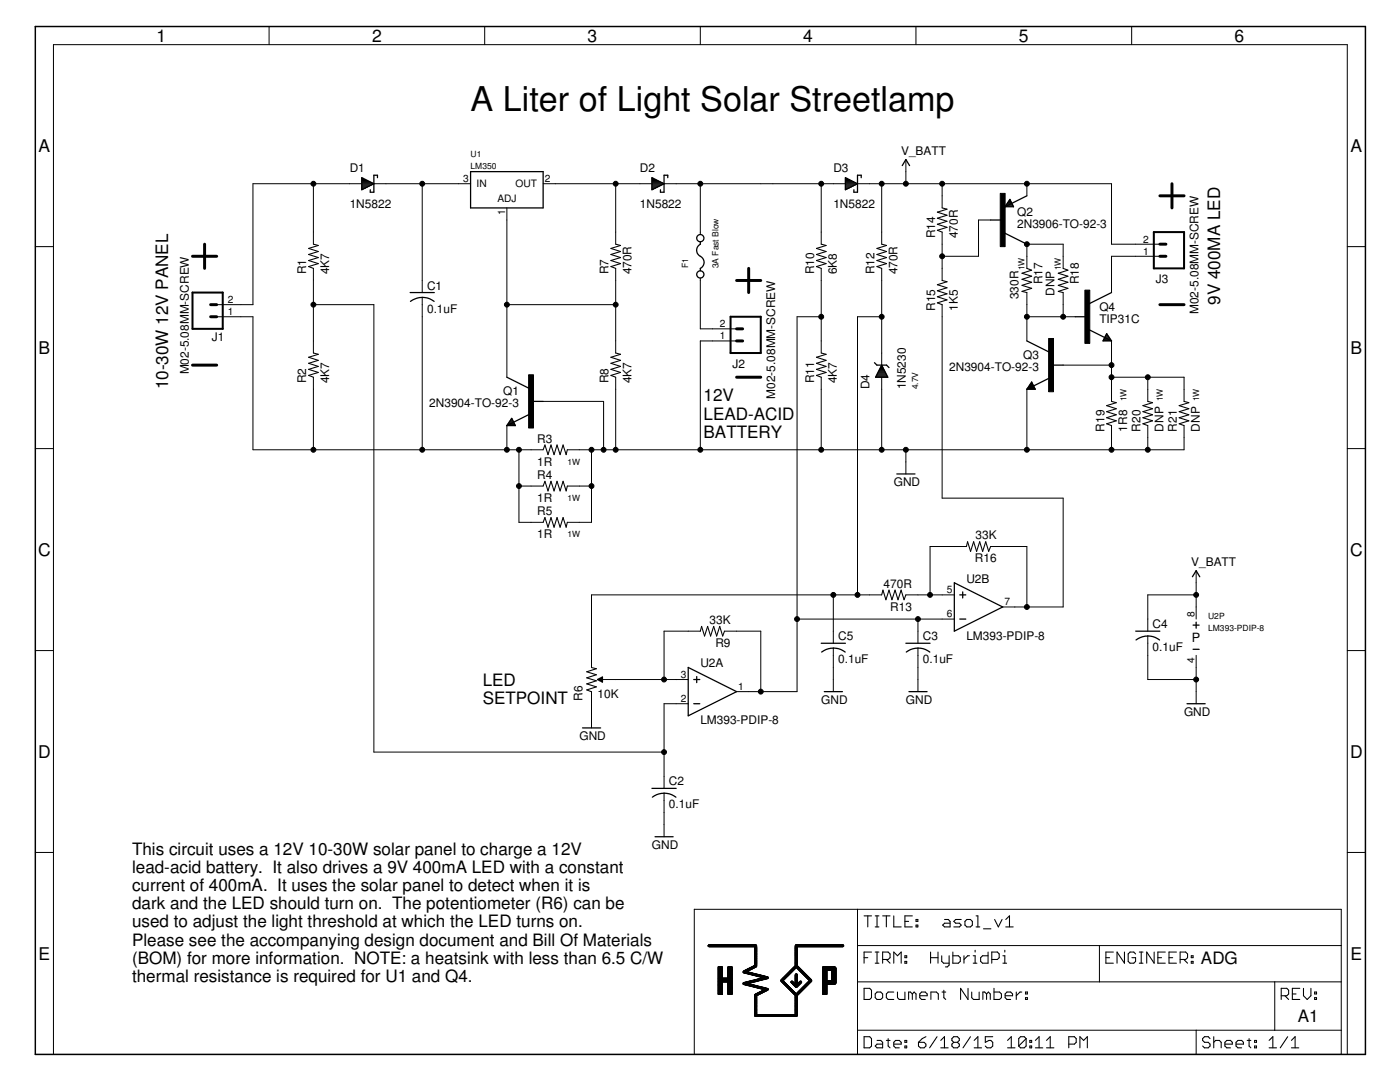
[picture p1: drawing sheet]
<svg xmlns="http://www.w3.org/2000/svg" width="279mm" height="216mm" viewBox="0 0 279 216" stroke-linecap="round" stroke-linejoin="round" font-family="sans-serif">
<g fill="none" stroke="#000" stroke-width=".59">
<path d="M231.5 39.1h4.8M233.9 36.7v4.8M38.4 51.1h4.8M40.8 48.7v4.9M147 56h4.8M149.4 53.6v4.8M231.5 51.1h1.2M231.5 48.7h1.2M38.4 72.9h4.8M42 60.8h1.2M42 63.2h1.2M147 75.3h4.8"/>
<path d="M147 65.6h1.2M147 68h1.2M231.5 60.8h4.8"/>
</g>
<path d="M7 5.3h265.5v205.1h-265.5z" fill="none" stroke="#000" stroke-width=".3"/>
<g fill="none" stroke="#000" stroke-width=".2">
<path d="M53.7 5.3v3.6M96.7 5.3v3.6M139.8 5.3v3.6M182.8 5.3v3.6M225.8 5.3v3.6M62.5 36.7v12M72.2 36.7h-21.7v24.1h-7.3M74.6 36.7h19.3M84.3 36.7v21.7M108.4 36.7h21.7M122.9 36.7v12M132.5 36.7h36.2"/>
<path d="M139.8 36.7v10.1M163.9 36.7v12M171.1 36.7h50.7v12h9.7M176 36.7v12M180.8 31.8v4.9M188 36.7v4.8M204.9 36.7v2.4M7 49.2h3.7M62.5 53.6v16.8M84.3 59.4v30.3M101.2 41.5v33.8M122.9 53.6v16.8"/>
<path d="M139.8 55.5v10.1h7.2M163.9 53.6v16.8M176 53.6v19.3M188 46.3v9.7M197.7 43.9h-2.4v7.2h-7.3M204.9 53.6v-4.9h7.3v4.9M204.9 58.4v9.6M212.2 58.4v4.8M231.5 51.1h-9.7v7.3M268.9 49.2h3.6M43.2 63.2h7.3v26.5h57.9M62.5 60.8h12.1v89.3h57.9"/>
<path d="M62.5 75.3v14.4M101.2 60.8h21.7M122.9 75.3v14.4M147 68h-7.2v21.7M163.9 75.3v14.4M163.9 63.2h-4.8v74.8h-12.1M176 63.2h-4.9v55.5M176 75.3v14.4M188 60.8v38.6h24.2v21.7h-12.1M204.9 77.7v12M204.9 63.2h9.7M212.2 72.9h9.6"/>
<path d="M221.8 68v12.1M221.8 75.3h14.5v4.8M229.1 75.3v4.8M7 89.5h3.7M101.2 84.9v4.8M103.6 97h4.8M103.6 89.7v14.5h4.8M108.4 80.1h12.1v9.6M113.2 97h4.8M118 89.7v14.5h-4.8M180.8 89.7v4.9M221.8 84.9v4.8"/>
<path d="M229.1 84.9v4.8M236.3 84.9v4.8h-123.1M268.9 89.5h3.6M166.3 118.7v9.7M176 118.7h-58v14.5M180.8 118.7h9.7M192.9 109.1h-7.3v9.6M197.7 109.1h7.2v12M238.7 113.9v9.6M238.7 118.7h-9.6v7.2M7 129.8h3.7M118 138v7.2"/>
<path d="M119.3 135.6h18.1M139.8 125.9h-7.3v9.7M144.6 125.9h7.2v12.1M159.1 123.5h31.4M166.3 129.3v8.7M183.2 123.5v4.9M183.2 129.3v8.7M229.1 126.9v8.7h9.6M238.7 130.8v9.6M268.9 129.8h3.6M132.5 158.3v8.7M137.4 140.4h-4.9v16.9"/>
<path d="M7 170.1h3.7M268.9 170.1h3.6M138.6 181.4h129.1v29h-129.1zM171.1 195.9h96.6M171.1 181.4v29M171.1 188.7h96.6M219.4 188.7v7.2M254.4 195.9v9.7M10.7 210.4v-201.5h258.2v201.5M171.1 205.6h96.6M238.7 205.6v4.8"/>
</g>
<g fill="none" stroke="#000" stroke-width=".21">
<path d="M62.5 48.7l1 .3-1.9 .6 1.9 .6-1.9 .6 1.9 .6-1.9 .6 1.9 .6-1.9 .6 .9 .4M122.9 48.7l.9 .3-1.9 .6 1.9 .6-1.9 .6 1.9 .6-1.9 .6 1.9 .6-1.9 .6 1 .4M163.9 48.7l1 .3-2 .6 2 .6-2 .6 2 .6-2 .6 2 .6-2 .6 1 .4M176 48.7l.9 .3-1.9 .6 1.9 .6-1.9 .6 1.9 .6-1.9 .6 1.9 .6-1.9 .6 1 .4M188 41.5l1 .2-1.9 .6 1.9 .6-1.9 .6 1.9 .7-1.9 .5 1.9 .7-1.9 .6 .9 .3M188 56l1 .2-1.9 .6 1.9 .6-1.9 .6 1.9 .6-1.9 .6 1.9 .6-1.9 .6 .9 .4M204.9 53.6l1 .3-1.9 .6 1.9 .6-1.9 .6 1.9 .6-1.9 .6 1.9 .6-1.9 .6 .9 .3M212.2 53.6l.9 .3-1.9 .6 1.9 .6-1.9 .6 1.9 .6-1.9 .6 1.9 .6-1.9 .6 1 .3M62.5 70.4l1 .3-1.9 .6 1.9 .6-1.9 .6 1.9 .6-1.9 .6 1.9 .6-1.9 .6 .9 .4M122.9 70.4l.9 .3-1.9 .6 1.9 .6-1.9 .6 1.9 .6-1.9 .6 1.9 .6-1.9 .6 1 .4M163.9 70.4l1 .3-2 .6 2 .6-2 .6 2 .6-2 .6 2 .6-2 .6 1 .4M108.4 89.7l.4-.9 .6 1.9 .6-1.9 .6 1.9 .6-1.9 .6 1.9 .6-1.9 .6 1.9 .2-1"/>
<path d="M108.4 97l.4-1 .6 2 .6-2 .6 2 .6-2 .6 2 .6-2 .6 2 .2-1M221.8 80.1l1 .2-1.9 .6 1.9 .7-1.9 .5 1.9 .7-1.9 .6 1.9 .6-1.9 .6 .9 .3M229.1 80.1l.9 .2-1.9 .6 1.9 .7-1.9 .5 1.9 .7-1.9 .6 1.9 .6-1.9 .6 1 .3M236.3 80.1l1 .2-2 .6 2 .7-2 .5 2 .7-2 .6 2 .6-2 .6 1 .3M108.4 104.2l.4-.9 .6 1.9 .6-1.9 .6 1.9 .6-1.9 .6 1.9 .6-1.9 .6 1.9 .2-1M176 118.7l.2-.9 .6 1.9 .6-1.9 .6 1.9 .6-1.9 .6 1.9 .6-1.9 .6 1.9 .4-1M192.9 109.1l.2-1 .6 1.9 .6-1.9 .6 1.9 .6-1.9 .6 1.9 .6-1.9 .6 1.9 .4-.9M118 133.2l1 .2-1.9 .6 1.9 .6-1.9 .7 1.9 .5-1.9 .7 1.9 .6-1.9 .6 .9 .3M139.8 125.9l.2-.9 .6 1.9 .6-1.9 .6 1.9 .6-1.9 .6 1.9 .6-1.9 .6 1.9 .4-1M172.4 197.2h1.2l.3 .4v1.5l-.3 .3h-1.2zM172.4 182.8h1.5M172.4 191.1h.8"/>
<path d="M173.2 182.8v2.2M173.9 190h-1.5v2.2M174.7 182.8h.7M174.7 185h.7M174.7 190h.7M174.7 192.2h.7M175 198h.8l.3 .3v.8l-.3 .3h-.8l-.3-.3v-.8zM175 182.8v2.2M175 190v2.2M176.1 191.5h1.1l.4-.4v-.7l-.4-.4h-1.1v2.2M176.1 182.8h1.5M176.9 182.8v2.2"/>
<path d="M176.9 191.5l.7 .7M178.4 182.8v2.2h1.5M178.4 192.2v-2.2l.7 .7 .8-.7v2.2M178.4 198h-1.2l-.3 .3v.8l.3 .3h1.2M179.1 198v1.1l.4 .3h1.1v-1.4M180.6 190.7h.4v.4h-.4zM180.6 191.8h.4v.4h-.4zM180.6 183.9h.7M182.1 182.8h-1.5v2.2h1.5M182.1 198.3l-.4-.3h-.4v1.4M182.1 198.3l.3-.3 .4 .3v1.1M182.1 198.3v1.1"/>
<path d="M182.8 184.6h.4v.4h-.4zM182.8 183.5h.4v.4h-.4zM183.6 198.7h1.4v-.4l-.3-.3h-.8l-.3 .3v.8l.3 .3h.8M185.7 191.1h1.5M185.7 190v2.2M185.8 199.4v-1.4h1.1l.4 .3v1.1M187.2 190v2.2M187.9 190.7v1.1l.4 .4h1.1M188 198h.7M188.4 197.6v1.5l.3 .3M188.5 183.5h.8l.3 .4v1.1h-1.1l-.4-.4 .4-.4h1.1M189.4 190.7v1.9l-.3 .3h-.4"/>
<path d="M190.2 190v2.2h1.1l.3-.4v-.7l-.3-.4h-1.1M191.8 183.5h-1.1l-.3 .4 .3 .3h.8l.3 .4-.3 .4h-1.1M192.4 190.7v1.5M193 183.5h.7l.4 .4v.7l-.4 .4h-.7l-.4-.4v-.7zM193.2 197.2v2.2l-1.5-2.2v2.2M193.5 190.7h-.4l-.7 .8M193.9 198v1.1l.4 .3h1.1v-1.4M194.2 192.2h.8M194.2 190.7h.4v1.5M194.6 189.6v.4M194.8 182.8h.4v2.2M194.8 185h.7"/>
<path d="M196.3 185.3h1.5M196.9 198.3l-.4-.3h-.3v1.4M196.9 198.3v1.1M196.9 198.3l.4-.3 .3 .3v1.1M197.2 190v2.2h-1.1l-.4-.4v-.7l.4-.4h1.1M197.9 191.5h1.2l.3-.4v-.7l-.3-.4h-1.2v2.2M198.4 197.2v2.2h1.1l.4-.3v-.8l-.4-.3h-1.1M198.5 183.5l.7 1.5 .8-1.5M200.2 192.2h.7M200.2 190.7h.3v1.5M200.5 189.6v.4M200.6 198.7h1.5v-.4l-.4-.3h-.7l-.4 .3v.8l.4 .3h.7"/>
<path d="M200.7 185h1.5M200.7 183.5l.8-.7v2.2M202.8 198v1.4M203.9 198h-.3l-.8 .7M204.7 199.1h.3v.3h-.3zM204.7 198h.3v.3h-.3zM220.7 191.1h.7M222.2 190h-1.5v2.2h1.5M224.4 190v2.2l-1.5-2.2v2.2M226.6 190.4l-.3-.4h-.8l-.4 .4v1.4l.4 .4h.8l.3-.4v-.7h-.7M227.4 190h.7M227.4 192.2h.7"/>
<path d="M227.8 190v2.2M230.3 190v2.2l-1.4-2.2v2.2M231.1 191.1h.7M232.6 190h-1.5v2.2h1.5M233.3 191.1h.7M234.8 190h-1.5v2.2h1.5M235.5 191.5h1.1l.4-.4v-.7l-.4-.4h-1.1v2.2M236.3 191.5l.7 .7M237.7 190.7h.4v.4h-.4zM237.7 191.8h.4v.4h-.4zM255.7 198.7h1.1l.4-.4v-.7l-.4-.4h-1.1v2.2M256.4 198.7l.8 .7"/>
<path d="M257.9 198.3h.8M259.4 197.2h-1.5v2.2h1.5M260.1 197.2v1.5l.8 .7 .7-.7v-1.5M262.4 199.1h.3v.3h-.3zM262.4 198h.3v.3h-.3zM172.4 206.9h1.2l.3 .3v1.5l-.3 .4h-1.2zM175 207.6h.8l.3 .4v1.1h-1.1l-.3-.4 .3-.4h1.1M176.9 207.6h.7M177.2 207.2v1.5l.4 .4M178.4 208.3h1.5v-.3l-.4-.4h-.8l-.3 .4v.7l.3 .4h.8M180.6 208.7h.4v.4h-.4zM180.6 207.6h.4v.4h-.4z"/>
<path d="M183.3 208h1.1l.4 .3v.4l-.4 .4h-.7l-.4-.4zM184.8 206.9l-.8 .3-.7 .8M187 206.9l-1.5 2.2M187.7 209.1h1.5M187.7 207.6l.8-.7v2.2M190.3 208l-.3 .3v.4l.3 .4h.8l.4-.4v-.4l-.4-.3M190.3 208l-.3-.4v-.4l.3-.3h.8l.4 .3v.4l-.4 .4M190.3 208h.8M193.7 206.9l-1.5 2.2M194.4 209.1h1.5M194.4 207.6l.8-.7v2.2M198.1 206.9h-1.5v1.1l.8-.4h.3l.4 .4v.7l-.4 .4h-.7l-.4-.4"/>
<path d="M201.1 209.1h1.5M201.1 207.6l.7-.7v2.2M204.8 207.2v1.5l-.4 .4h-.7l-.4-.4M204.8 207.2l-.4-.3h-.7l-.4 .3v1.5M204.8 207.2l-1.5 1.5M205.5 208.7h.4v.4h-.4zM205.5 207.6h.4v.4h-.4zM206.6 209.1h1.5M206.6 207.6l.8-.7v2.2M208.9 209.1h1.4M208.9 207.6l.7-.7v2.2M213.3 208.3h1.1l.4-.3v-.8l-.4-.3h-1.1v2.2"/>
<path d="M215.5 209.1v-2.2l.8 .7 .7-.7v2.2M241.5 207.2l-.4-.3h-.7l-.4 .3v.4l.4 .4h.7l.4 .3v.4l-.4 .4h-.7l-.4-.4M242.2 208l.4-.4h.8l.3 .4v1.1M242.2 206.9v2.2M244.5 208.3h1.4v-.3l-.3-.4h-.8l-.3 .4v.7l.3 .4h.8M246.7 208.3h1.5v-.3l-.4-.4h-.7l-.4 .4v.7l.4 .4h.7M248.9 207.6h.7M249.3 207.2v1.5l.3 .4M250.4 208.7h.4v.4h-.4zM250.4 207.6h.4v.4h-.4zM253.3 209.1h1.5M253.3 207.6l.7-.7v2.2"/>
<path d="M257 206.9l-1.5 2.2M257.7 209.1h1.5M257.7 207.6l.8-.7v2.2"/>
</g>
<g fill="#000" stroke="#000" stroke-width=".2">
<path d="M199.6 38.6h1v10.6h-1zM216.5 57.9h1v10.6h-1zM105.5 74.8h1v10.6h-1zM209.3 67.5h.9v10.7h-.9zM141.3 188.8h9.7zM141.3 188.7l9.7 .1zM141.3 188.7h9.7zM141.3 188.6l9.7 .1zM141.4 188.8h9.6zM141.4 188.6h9.6zM141.4 188.8l9.6 .1zM141.4 188.6h9.5z"/>
<path d="M141.4 188.5l9.5 .1zM141.5 188.9h9.5zM143.3 198.4h.9zM143.3 198.3l.9 .1zM143.3 198.3h.9zM143.3 198.2l.9 .1zM143.3 198.2h.9zM143.3 198.1l.9 .1zM143.3 198.1h.9zM143.3 198l.9 .1zM143.3 198h.9zM143.3 197.9l.9 .1z"/>
<path d="M143.3 197.9h.9zM143.3 197.8l.9 .1zM143.3 197.8h.9zM143.3 197.7l.9 .1zM143.3 197.7h.9zM143.3 197.6l.9 .1zM143.3 197.6h.9zM143.3 197.5l.9 .1zM143.3 197.5h.9zM143.3 197.4l.9 .1zM143.3 197.4h.9zM143.3 197.3l.9 .1z"/>
<path d="M143.3 197.3h.9zM143.3 197.2l.9 .1zM143.3 197.2h.9zM143.3 197.1l.9 .1zM143.3 197.1h.9zM143.3 197l.9 .1zM143.3 197h.9zM143.3 196.9l.9 .1zM143.3 196.9h.9zM143.3 196.8l.9 .1zM143.3 196.8h.9zM143.3 196.7l.9 .1z"/>
<path d="M143.3 196.7h.9zM143.3 196.6l.9 .1zM143.3 196.6h.9zM143.3 196.5l.9 .1zM143.3 196.5h.9zM143.3 196.4l.9 .1zM143.3 196.4h.9zM143.3 196.3l.9 .1zM143.3 196.3h.9zM143.3 196.2l.9 .1zM143.3 196.2h.9zM143.3 196.1l.9 .1z"/>
<path d="M143.3 196.1h.9zM143.3 196l.9 .1zM143.3 196h.9zM143.3 195.9l.9 .1zM143.3 195.9h2.8zM143.3 195.8l2.8 .1zM143.3 195.8h2.8zM143.3 195.7l2.8 .1zM143.3 195.7h2.8zM143.3 195.6l2.8 .1zM143.3 195.6h2.8zM143.3 195.5l2.8 .1z"/>
<path d="M143.3 195.5h2.8zM143.3 195.4l2.8 .1zM143.3 195.4h2.8zM143.3 195.3l2.8 .1zM143.3 195.3h2.8zM143.3 195.2l2.8 .1zM143.3 195.2h2.8zM143.3 195.1l.9 .1zM143.3 195.1h.9zM143.3 195l.9 .1zM143.3 195h.9zM143.3 194.9l.9 .1z"/>
<path d="M143.3 194.9h.9zM143.3 194.8l.9 .1zM143.3 194.8h.9zM143.3 194.7l.9 .1zM143.3 194.7h.9zM143.3 194.6l.9 .1zM143.3 194.6h.9zM143.3 194.5l.9 .1zM143.3 194.5h.9zM143.3 194.4l.9 .1zM143.3 194.4h.9zM143.3 194.3l.9 .1z"/>
<path d="M143.3 194.3h.9zM143.3 194.2l.9 .1zM143.3 194.2h.9zM143.3 194.1l.9 .1zM143.3 194.1h.9zM143.3 194l.9 .1zM143.3 194h.9zM143.3 193.9l.9 .1zM143.3 193.9h.9zM143.3 193.8l.9 .1zM143.3 193.8h.9zM143.3 193.7l.9 .1z"/>
<path d="M143.3 193.7h.9zM143.3 193.6l.9 .1zM143.3 193.6h.9zM143.3 193.5l.9 .1zM143.3 193.5h.9zM143.3 193.4l.9 .1zM143.3 193.4h.9zM143.3 193.3l.9 .1zM143.3 193.3h.9zM143.3 193.2l.9 .1zM143.3 193.2h.9zM143.3 193.1l.9 .1z"/>
<path d="M143.3 193.1h.9zM143.3 193l.9 .1zM143.3 193h.9zM143.3 192.9l.9 .1zM143.3 192.9h.9zM145.3 198.4h.8zM145.3 198.3l.8 .1zM145.3 198.3h.8zM145.3 198.2l.8 .1zM145.3 198.2h.8zM145.3 198.1l.8 .1zM145.3 198.1h.8z"/>
<path d="M145.3 198l.8 .1zM145.3 198h.8zM145.3 197.9l.8 .1zM145.3 197.9h.8zM145.3 197.8l.8 .1zM145.3 197.8h.8zM145.3 197.7l.8 .1zM145.3 197.7h.8zM145.3 197.6l.8 .1zM145.3 197.6h.8zM145.3 197.5l.8 .1zM145.3 197.5h.8z"/>
<path d="M145.3 197.4l.8 .1zM145.3 197.4h.8zM145.3 197.3l.8 .1zM145.3 197.3h.8zM145.3 197.2l.8 .1zM145.3 197.2h.8zM145.3 197.1l.8 .1zM145.3 197.1h.8zM145.3 197l.8 .1zM145.3 197h.8zM145.3 196.9l.8 .1zM145.3 196.9h.8z"/>
<path d="M145.3 196.8l.8 .1zM145.3 196.8h.8zM145.3 196.7l.8 .1zM145.3 196.7h.8zM145.3 196.6l.8 .1zM145.3 196.6h.8zM145.3 196.5l.8 .1zM145.3 196.5h.8zM145.3 196.4l.8 .1zM145.3 196.4h.8zM145.3 196.3l.8 .1zM145.3 196.3h.8z"/>
<path d="M145.3 196.2l.8 .1zM145.3 196.2h.8zM145.3 196.1l.8 .1zM145.3 196.1h.8zM145.3 196l.8 .1zM145.3 196h.8zM145.3 195.9l.8 .1zM145.3 195.1l.8 .1zM145.3 195.1h.8zM145.3 195l.8 .1zM145.3 195h.8zM145.3 194.9l.8 .1z"/>
<path d="M145.3 194.9h.8zM145.3 194.8l.8 .1zM145.3 194.8h.8zM145.3 194.7l.8 .1zM145.3 194.7h.8zM145.3 194.6l.8 .1zM145.3 194.6h.8zM145.3 194.5l.8 .1zM145.3 194.5h.8zM145.3 194.4l.8 .1zM145.3 194.4h.8zM145.3 194.3l.8 .1z"/>
<path d="M145.3 194.3h.8zM145.3 194.2l.8 .1zM145.3 194.2h.8zM145.3 194.1l.8 .1zM145.3 194.1h.8zM145.3 194l.8 .1zM145.3 194h.8zM145.3 193.9l.8 .1zM145.3 193.9h.8zM145.3 193.8l.8 .1zM145.3 193.8h.8zM145.3 193.7l.8 .1z"/>
<path d="M145.3 193.7h.8zM145.3 193.6l.8 .1zM145.3 193.6h.8zM145.3 193.5l.8 .1zM145.3 193.5h.8zM145.3 193.4l.8 .1zM145.3 193.4h.8zM145.3 193.3l.8 .1zM145.3 193.3h.8zM145.3 193.2l.8 .1zM145.3 193.2h.8zM145.3 193.1l.8 .1z"/>
<path d="M145.3 193.1h.8zM145.3 193l.8 .1zM145.3 193h.8zM145.3 192.9l.8 .1zM145.3 192.9h.8zM148.3 196.2l1 .1zM148.3 196.2h1.2zM148.3 194h1.1zM148.3 196.4h1.5zM148.3 196.3l1.3 .1zM148.3 196.3h1.2zM148.3 196.2h1.3z"/>
<path d="M148.3 194h1.3zM148.3 193.9l1 .1zM148.3 196.1l1.5 .1zM148.3 194l1.4 .1zM148.3 193.9h.8zM148.3 193.8l.8 .1zM148.3 196.4h1.6zM148.3 196.1h1.6zM148.3 194.1h1.6zM148.3 193.8h.9zM148.4 196l1.7 .1zM148.4 194.1h1.6z"/>
<path d="M148.4 193.8h.9zM148.4 196.4l1.7 .1zM148.4 193.7l1 .1zM148.5 196l1.7 .1zM148.5 193.7h.9zM148.5 194.1l1.7 .1zM148.5 196.5h1.7zM148.6 193.6l.9 .1zM148.6 196h1.7zM148.6 193.6l1 .1zM148.7 194.2h1.6zM148.7 196.5l1.7 .1z"/>
<path d="M148.7 193.6h.9zM148.8 195.9l1.7 .1zM148.8 193.5l.9 .1zM148.8 194.2h1.7zM148.8 196.5l1.7 .1zM148.9 193.5h.9zM148.9 195.9h1.7zM148.9 193.5h1zM148.9 194.2l1.7 .1zM149 196.6h1.7zM149 193.4l.9 .1zM149.1 193.4h.9z"/>
<path d="M149.1 195.9h1.7zM149.1 194.3h1.6zM149.1 196.6l1.7 .1zM149.2 193.3l.9 .1zM149.2 195.8l1.7 .1zM149.2 194.3l1.7 .1zM149.2 193.3l1 .1zM149.3 196.7h1.7zM149.3 193.3h.9zM149.4 193.2l.9 .1zM149.4 195.8h1.6zM149.4 194.4h1.6z"/>
<path d="M149.5 196.7h1.6zM149.5 193.2h.9zM149.5 195.7l1.7 .1zM149.5 194.4h1.7zM149.5 193.2h1zM149.6 196.7l1.7 .1zM149.6 193.1l.9 .1zM149.7 193.1h.9zM149.7 195.7l1.6 .1zM149.7 194.4l1.6 .1zM149.8 196.8h1.6zM149.8 193l.9 .1z"/>
<path d="M149.8 195.7h1.7zM149.8 194.5h1.7zM149.9 196.8h1.7zM149.9 193h.9zM150 192.9l.9 .1zM150 195.6l1.6 .1zM150 194.5h1.6zM150.1 196.8l1.6 .1zM150.1 192.9h.8zM150.1 195.6h1.7zM150.1 194.5l1.7 .1zM150.1 192.9h.9z"/>
<path d="M150.2 196.9h1.7zM150.2 192.8l.8 .1zM150.3 192.8h.7zM150.3 195.6h1.6zM150.3 194.6h1.6zM150.3 196.9l1.7 .1zM150.3 192.7l.7 .1zM150.4 192.7l.6 .1zM150.4 195.5l1.7 .1zM150.4 194.6h1.7zM150.5 197h1.7zM150.5 192.7h.5z"/>
<path d="M150.6 192.6l.4 .1zM150.6 195.5h1.6zM150.6 194.6l1.6 .1zM150.6 200h.4zM150.6 199.9l.4 .1zM150.6 199.9h.4zM150.6 199.8l.4 .1zM150.6 199.8h.4zM150.6 199.7l.4 .1zM150.6 199.7h.4zM150.6 199.6l.4 .1zM150.6 199.6h.4z"/>
<path d="M150.6 199.5l.4 .1zM150.6 199.5h.4zM150.6 199.4l.4 .1zM150.6 199.4h.4zM150.6 199.3l.4 .1zM150.6 199.3h.4zM150.6 199.2l.4 .1zM150.6 199.2h.4zM150.6 199.1l.4 .1zM150.6 199.1h.4zM150.6 199l.4 .1zM150.6 199h.4z"/>
<path d="M150.6 198.9l.4 .1zM150.6 198.9h.4zM150.6 198.8l.4 .1zM150.6 198.8h.4zM150.6 198.7l.4 .1zM150.6 198.7h.4zM150.6 198.6l.5 .1zM150.6 198.6h.5zM150.6 198.6h.6zM150.6 198.5l.7 .1zM150.6 198.5h.8zM150.6 192.6h.4z"/>
<path d="M150.6 192.5l.4 .1zM150.6 192.5h.4zM150.6 192.4l.4 .1zM150.6 192.4h.4zM150.6 192.3l.4 .1zM150.6 192.3h.4zM150.6 192.2l.4 .1zM150.6 192.2h.4zM150.6 192.1l.4 .1zM150.6 192.1h.4zM150.6 192l.4 .1zM150.6 192h.4z"/>
<path d="M150.6 191.9l.4 .1zM150.6 191.9h.4zM150.6 191.8l.4 .1zM150.6 191.8h.4zM150.6 191.7l.4 .1zM150.6 191.7h.4zM150.6 191.6l.4 .1zM150.6 191.6h.4zM150.6 191.5l.4 .1zM150.6 191.5h.4zM150.6 191.4l.4 .1zM150.6 191.4h.4z"/>
<path d="M150.6 191.3l.4 .1zM150.6 191.3h.4zM150.6 191.2l.4 .1zM150.6 191.2h.4zM150.6 191.1l.4 .1zM150.6 191.1h.4zM150.6 191l.4 .1zM150.6 191h.4zM150.6 190.9l.4 .1zM150.6 190.9h.4zM150.6 190.8l.4 .1zM150.6 190.8h.4z"/>
<path d="M150.6 190.7l.4 .1zM150.6 190.7h.4zM150.6 190.6l.4 .1zM150.6 190.6h.4zM150.6 190.5l.4 .1zM150.6 190.5h.4zM150.6 190.4l.4 .1zM150.6 190.4h.4zM150.6 190.3l.4 .1zM150.6 190.3h.4zM150.6 190.2l.4 .1zM150.6 190.2h.4z"/>
<path d="M150.6 190.1l.4 .1zM150.6 190.1h.4zM150.6 190l.4 .1zM150.6 190h.4zM150.6 189.9l.4 .1zM150.6 189.9h.4zM150.6 189.8l.4 .1zM150.6 189.8h.4zM150.6 189.7l.4 .1zM150.6 189.7h.4zM150.6 189.6l.4 .1zM150.6 189.6h.4z"/>
<path d="M150.6 189.5l.4 .1zM150.6 189.5h.4zM150.6 189.4l.4 .1zM150.6 189.4h.4zM150.6 189.3l.4 .1zM150.6 189.3h.4zM150.6 189.2l.4 .1zM150.6 189.2h.4zM150.6 189.1l.4 .1zM150.6 189.1h.4zM150.6 189l.4 .1zM150.6 189h.4z"/>
<path d="M150.6 188.9l.4 .1zM150.6 198.4l.9 .1zM150.6 197h1.7zM150.7 198.4h.9zM150.7 195.5h1.7zM150.7 194.7h1.7zM150.8 197l1.7 .1zM150.8 198.3l.9 .1zM150.9 198.3h.9zM150.9 195.4l1.6 .1zM150.9 194.7l1.6 .1zM150.9 198.2l1 .1z"/>
<path d="M150.9 197.1h1.7zM151 198.2h.9zM151 195.4h1.7zM151 194.8h1.7zM151.1 197.1h1.7zM151.1 198.2h.9zM151.2 198.1l.9 .1zM151.2 195.3l1.6 .1zM151.2 194.8h1.6zM151.2 198.1h1zM151.2 197.1l1.7 .1zM151.3 198.1h.9z"/>
<path d="M151.3 195.3h1.7zM151.3 194.8l1.7 .1zM151.4 198l.9 .1zM151.4 197.2h1.6zM151.4 198h1zM151.4 195.3h1.7zM151.4 194.9h1.7zM151.5 198h1zM151.5 197.2l1.7 .1zM151.6 197.9l.9 .1zM151.6 195.2l1.6 .1zM151.6 194.9h1.6z"/>
<path d="M151.7 197.9h.9zM151.7 197.3h1.6zM151.7 197.8l1 .1zM151.7 195.2h1.6zM151.7 194.9l1.6 .1zM151.8 197.8h1zM151.8 197.3h1.5zM151.9 197.8h.9zM151.9 195.2h1.4zM151.9 195h1.4zM152 197.7l.9 .1zM152 197.3l1.3 .1z"/>
<path d="M152 197.7h1zM152 195.1l1.3 .1zM152 195l1.3 .1zM152.1 197.7h1zM152.1 197.4h1.2zM152.2 197.6l.9 .1zM152.2 195.1h1.1zM152.3 197.6h.9zM152.3 197.4h1zM152.3 197.5l1 .1zM152.4 197.5h.9zM152.4 197.4l.9 .1z"/>
<path d="M152.5 197.5h.8zM155.8 195.7h.5zM155.8 195.6l.5 .1zM155.8 195.5l.6 .1zM155.9 195.7l.5 .1zM155.9 195.6h.5zM155.9 195.8h.5zM155.9 195.5h.6zM155.9 195.8l.6 .1zM156 195.9h.5zM156 195.4l.5 .1zM156 195.4h.6z"/>
<path d="M156 195.9l.6 .1zM156 195.3l.6 .1zM156.1 196h.5zM156.1 195.3h.6zM156.1 196l.6 .1zM156.1 195.2l.6 .1zM156.2 196.1h.5zM156.2 195.2h.6zM156.2 196.1l.6 .1zM156.3 196.2h.5zM156.3 195.1l.5 .1zM156.3 195.1h.6z"/>
<path d="M156.3 196.2l.6 .1zM156.4 196.3h.5zM156.4 195l.6 .1zM156.4 196.3l.6 .1zM156.4 195h.6zM156.4 194.9l.6 .1zM156.4 196.4h.6zM156.5 196.4h.5zM156.5 194.9h.6zM156.5 196.4l.6 .1zM156.5 196.5h.6zM156.5 194.8l.6 .1z"/>
<path d="M156.6 196.5l.5 .1zM156.6 194.8h.6zM156.6 196.5l.6 .1zM156.7 196.6h.5zM156.7 194.7l.5 .1zM156.7 196.6l.5 .1zM156.7 194.7h.6zM156.7 196.7h.6zM156.7 194.6l.6 .1zM156.8 196.7h.5zM156.8 194.6h.6zM156.8 196.7l.6 .1z"/>
<path d="M156.8 196.8h.6zM156.8 194.5l.6 .1zM156.9 196.8h.5zM156.9 194.5h.6zM156.9 196.8l.6 .1zM157 196.9h.5zM157 194.4l.5 .1zM157 196.9l.5 .1zM157 194.4h.6zM157 197h.6zM157.1 197h.5zM157.1 194.3l.5 .1z"/>
<path d="M157.1 197l.5 .1zM157.1 194.3h.6zM157.1 197.1h.6zM157.1 194.2l.6 .1zM157.2 197.1h.5zM157.2 194.2h.6zM157.2 197.1l.6 .1zM157.2 197.2h.6zM157.2 194.1l.6 .1zM157.3 197.2l.5 .1zM157.3 194.1h.6zM157.3 197.3h.6z"/>
<path d="M157.4 197.3h.5zM157.4 194l.5 .1zM157.4 197.3l.5 .1zM157.4 194h.6zM157.4 197.4h.6zM157.5 197.4h.5zM157.5 193.9l.6 .1zM157.5 197.4l.6 .1zM157.5 193.9h.6zM157.5 197.5h.6zM157.5 193.8l.6 .1zM157.6 197.5h.5z"/>
<path d="M157.6 193.8h.6zM157.6 197.5l.6 .1zM157.6 197.6h.6zM157.6 193.7l.6 .1zM157.7 197.6l.5 .1zM157.7 193.7h.6zM157.7 197.7h.6zM157.7 193.6l.6 .1zM157.8 197.7h.5zM157.8 193.6l.6 .1zM157.8 193.6h.6zM157.8 197.7l.6 .1z"/>
<path d="M157.8 197.8h.6zM157.8 196l.6 .1zM157.8 196h.5zM157.8 195.9l.5 .1zM157.8 195.9h.5zM157.8 193.5l.6 .1zM157.9 197.8h.5zM157.9 196l.5 .1zM157.9 195.8l.3 .1zM157.9 193.5h.6zM157.9 197.8l.6 .1zM157.9 196.1h.6z"/>
<path d="M157.9 195.8h.3zM157.9 193.4l.6 .1zM158 197.9h.5zM158 196.1l.5 .1zM158 195.7l.1 .1zM158 197.9l.5 .1zM158 196.2h.5zM158 193.4h.6zM158 198h.6zM158 196.2h.6zM158 193.3l.6 .1zM158.1 198h.5z"/>
<path d="M158.1 196.2l.5 .1zM158.1 193.3l.6 .1zM158.1 193.3h.6zM158.1 198l.6 .1zM158.1 196.3h.6zM158.1 198.1h.6zM158.1 196.3l1.6 .1zM158.1 193.2l.6 .1zM158.2 198.1h.5zM158.2 196.4h1.5zM158.2 193.2h.6zM158.2 198.1l.6 .1z"/>
<path d="M158.2 196.4h1.4zM158.2 196.4l1.4 .1zM158.2 193.1l.6 .1zM158.3 198.2h.5zM158.3 196.5h1.3zM158.3 193.1h.6zM158.3 198.2l.6 .1zM158.3 196.5l1.2 .1zM158.3 193l1.2 .1zM158.4 198.3h1.1zM158.4 196.5l1.1 .1zM158.4 193l1.1 .1z"/>
<path d="M158.4 198.3l1 .1zM158.4 196.6h1zM158.4 193h1zM158.4 198.4h1zM158.4 196.6l1 .1zM158.4 192.9l1 .1zM158.5 198.4h.9zM158.5 196.7h.9zM158.5 192.9h.9zM158.5 198.4l.8 .1zM158.5 196.7h.8zM158.5 192.9h.8z"/>
<path d="M158.6 198.5h.7zM158.6 196.7l.7 .1zM158.6 192.8l.7 .1zM158.6 196.8h.7zM158.6 192.8h.7zM158.6 198.5l.6 .1zM158.6 196.8h.6zM158.6 192.7l.6 .1zM158.7 198.6h.5zM158.7 196.8l.5 .1zM158.7 192.7l.5 .1zM158.7 200h.4z"/>
<path d="M158.7 199.9l.4 .1zM158.7 199.9h.4zM158.7 199.8l.4 .1zM158.7 199.8h.4zM158.7 199.7l.4 .1zM158.7 199.7h.4zM158.7 199.6l.4 .1zM158.7 199.6h.4zM158.7 199.5l.4 .1zM158.7 199.5h.4zM158.7 199.4l.4 .1zM158.7 199.4h.4z"/>
<path d="M158.7 199.3l.4 .1zM158.7 199.3h.4zM158.7 199.2l.4 .1zM158.7 199.2h.4zM158.7 199.1l.4 .1zM158.7 199.1h.4zM158.7 199l.4 .1zM158.7 199h.4zM158.7 198.9l.4 .1zM158.7 198.9h.4zM158.7 198.8l.4 .1zM158.7 198.8h.4z"/>
<path d="M158.7 198.7l.4 .1zM158.7 198.7h.4zM158.7 198.6l.4 .1zM158.7 196.9h.5zM158.7 196.3h.4zM158.7 196.2l.4 .1zM158.7 196.2h.4zM158.7 196.1l.4 .1zM158.7 196.1h.4zM158.7 196l.4 .1zM158.7 196h.4zM158.7 195.9l.4 .1z"/>
<path d="M158.7 195.9h.4zM158.7 195.8l.4 .1zM158.7 195.8h.4zM158.7 195.7l.4 .1zM158.7 195.7h.4zM158.7 195.6l.4 .1zM158.7 195.6h.4zM158.7 195.5l.4 .1zM158.7 195.5h.4zM158.7 195.4l.4 .1zM158.7 195.4h.4zM158.7 195.3l.4 .1z"/>
<path d="M158.7 195.3h.4zM158.7 195.2l.4 .1zM158.7 195.2h.4zM158.7 195.1l.4 .1zM158.7 195.1h.4zM158.7 195l.4 .1zM158.7 195h.4zM158.7 194.9l.4 .1zM158.7 194.9h.4zM158.7 194.8l.4 .1zM158.7 194.8h.4zM158.7 194.7l.4 .1z"/>
<path d="M158.7 194.7h.4zM158.7 194.6l.4 .1zM158.7 194.6h.4zM158.7 194.5l.4 .1zM158.7 194.5h.4zM158.7 192.7h.5zM158.7 192.6l.4 .1zM158.7 192.6h.4zM158.7 192.5l.4 .1zM158.7 192.5h.4zM158.7 192.4l.4 .1zM158.7 192.4h.4z"/>
<path d="M158.7 192.3l.4 .1zM158.7 192.3h.4zM158.7 192.2l.4 .1zM158.7 192.2h.4zM158.7 192.1l.4 .1zM158.7 192.1h.4zM158.7 192l.4 .1zM158.7 192h.4zM158.7 191.9l.4 .1zM158.7 191.9h.4zM158.7 191.8l.4 .1zM158.7 191.8h.4z"/>
<path d="M158.7 191.7l.4 .1zM158.7 191.7h.4zM158.7 191.6l.4 .1zM158.7 191.6h.4zM158.7 191.5l.4 .1zM158.7 191.5h.4zM158.7 191.4l.4 .1zM158.7 191.4h.4zM158.7 191.3l.4 .1zM158.7 191.3h.4zM158.7 191.2l.4 .1zM158.7 191.2h.4z"/>
<path d="M158.7 191.1l.4 .1zM158.7 191.1h.4zM158.7 191l.4 .1zM158.7 191h.4zM158.7 190.9l.4 .1zM158.7 190.9h.4zM158.7 190.8l.4 .1zM158.7 190.8h.4zM158.7 190.7l.4 .1zM158.7 190.7h.4zM158.7 190.6l.4 .1zM158.7 190.6h.4z"/>
<path d="M158.7 190.5l.4 .1zM158.7 190.5h.4zM158.7 190.4l.4 .1zM158.7 190.4h.4zM158.7 190.3l.4 .1zM158.7 190.3h.4zM158.7 190.2l.4 .1zM158.7 190.2h.4zM158.7 190.1l.4 .1zM158.7 190.1h.4zM158.7 190l.4 .1zM158.7 190h.4z"/>
<path d="M158.7 189.9l.4 .1zM158.7 189.9h.4zM158.7 189.8l.4 .1zM158.7 189.8h.4zM158.7 189.7l.4 .1zM158.7 189.7h.4zM158.7 189.6l.4 .1zM158.7 189.6h.4zM158.7 189.5l.4 .1zM158.7 189.5h.4zM158.7 189.4l.4 .1zM158.7 189.4h.4z"/>
<path d="M158.7 189.3l.4 .1zM158.7 189.3h.4zM158.7 189.2l.4 .1zM158.7 189.2h.4zM158.7 189.1l.4 .1zM158.7 189.1h.4zM158.7 189l.4 .1zM158.7 189h.4zM158.7 188.9l.4 .1zM158.7 188.8h9.6zM158.7 188.8h9.7zM158.7 188.7l9.7 .1z"/>
<path d="M158.7 188.7h9.7zM158.7 188.9h9.5zM158.7 188.8l9.6 .1zM158.7 196.9l.4 .1zM158.7 194.4l.4 .1zM158.7 194.4h.4zM158.7 188.6l9.7 .1zM158.7 188.6h9.6zM158.8 197h.3zM158.8 194.4h.3zM158.8 188.6h9.5zM158.8 188.5l9.5 .1z"/>
<path d="M158.8 197h.2zM158.8 194.3l.2 .1zM158.9 198.2l.6 .1zM159 198.2h.6zM159 193.1h.6zM159 193.1l.6 .1zM159 198.1l.6 .1zM159 193.2h.6zM159.1 198.1h.6zM159.1 193.2h.6zM159.1 193.2l.6 .1zM159.2 198l.5 .1z"/>
<path d="M159.2 196.3h.5zM159.2 193.3h.5zM159.2 198h.6zM159.2 196.2l.6 .1zM159.2 193.3l.6 .1zM159.2 196.2h.6zM159.3 197.9l.6 .1zM159.3 196.2h.6zM159.3 193.4h.6zM159.3 197.9h.6zM159.3 196.1l.6 .1zM159.3 193.4l.6 .1z"/>
<path d="M159.3 197.8l.6 .1zM159.3 196.1h.6zM159.3 193.5h.6zM159.4 197.8h.6zM159.4 196l.6 .1zM159.4 193.5h.6zM159.4 193.5l.6 .1zM159.4 197.7l.6 .1zM159.4 196h.6zM159.4 193.6h.6zM159.5 197.7h.6zM159.5 193.6l.6 .1z"/>
<path d="M159.5 195.9l.5 .1zM159.5 195.9h.5zM159.6 197.6l.5 .1zM159.6 193.7h.5zM159.6 195.8l.4 .1zM159.6 197.6h.6zM159.6 193.7l.6 .1zM159.6 197.5l.6 .1zM159.6 195.8h.3zM159.6 193.8h.6zM159.7 197.5h.6zM159.7 193.8h.6z"/>
<path d="M159.7 195.7l.2 .1zM159.7 193.8l.6 .1zM159.7 197.4l.6 .1zM159.7 193.9h.6zM159.8 197.4h.6zM159.8 193.9l.6 .1zM159.8 194h.6zM159.9 197.3l.5 .1zM159.9 194h.5zM159.9 197.3h.6zM159.9 194l.6 .1zM159.9 194.1h.6z"/>
<path d="M160 197.2l.5 .1zM160 194.1h.5zM160 197.2h.6zM160 194.1l.6 .1zM160 197.1l.6 .1zM160 194.2h.6zM160.1 197.1h.6zM160.1 194.2h.6zM160.1 194.2l.6 .1zM160.1 197l.6 .1zM160.1 194.3h.6zM160.2 197h.6z"/>
<path d="M160.2 194.3l.6 .1zM160.2 194.4h.6zM160.3 196.9l.5 .1zM160.3 194.4h.5zM160.3 196.9h.6zM160.3 194.4l.6 .1zM160.3 196.8l.6 .1zM160.3 194.5h.6zM160.4 196.8h.6zM160.4 194.5h.6zM160.4 194.5l.6 .1zM160.4 196.7l.6 .1z"/>
<path d="M160.4 194.6h.6zM160.5 196.7h.6zM160.5 194.6h.6zM160.5 194.6l.6 .1zM160.5 196.6l.6 .1zM160.5 194.7h.6zM160.6 196.6h.6zM160.6 194.7l.6 .1zM160.6 196.5l.6 .1zM160.6 194.8h.6zM160.7 196.5l.5 .1zM160.7 194.8h.5z"/>
<path d="M160.7 196.5h.6zM160.7 194.8l.6 .1zM160.7 196.4l.6 .1zM160.7 194.9h.6zM160.8 196.4h.6zM160.8 194.9h.6zM160.8 194.9l.6 .1zM160.8 196.3l.6 .1zM160.8 195h.6zM160.9 196.3h.6zM160.9 195l.6 .1zM160.9 196.2l.6 .1z"/>
<path d="M160.9 195.1h.6zM161 196.2h.5zM161 195.1h.5zM161 196.2h.6zM161 195.1l.6 .1zM161 196.1l.6 .1zM161 195.2h.6zM161.1 196.1h.6zM161.1 195.2h.6zM161.1 196l.6 .1zM161.1 195.2l.6 .1zM161.1 195.3h.6z"/>
<path d="M161.2 196h.6zM161.2 195.3h.6zM161.2 195.9l.6 .1zM161.2 195.3l.6 .1zM161.3 195.9h.6zM161.3 195.4h.6zM161.3 195.4l.6 .1zM161.3 195.8l.6 .1zM161.3 195.5h.6zM161.4 195.8h.6zM161.4 195.5h.6zM161.4 195.7l.6 .1z"/>
<path d="M161.4 195.5l.6 .1zM161.4 195.6h.6zM161.5 195.7h.5zM161.5 195.6h.5zM161.5 195.6l.5 .1zM164.2 198.4h.8zM164.2 198.3l.8 .1zM164.2 198.3h.8zM164.2 198.2l.8 .1zM164.2 198.2h.8zM164.2 198.1l.8 .1zM164.2 198.1h.8z"/>
<path d="M164.2 198l.8 .1zM164.2 198h.8zM164.2 197.9l.8 .1zM164.2 197.9h.8zM164.2 197.8l.8 .1zM164.2 197.8h.8zM164.2 197.7l.8 .1zM164.2 197.7h.8zM164.2 197.6l.8 .1zM164.2 197.6h.8zM164.2 197.5l.8 .1zM164.2 197.5h.8z"/>
<path d="M164.2 197.4l.8 .1zM164.2 197.4h.8zM164.2 197.3l.8 .1zM164.2 197.3h.8zM164.2 197.2l.8 .1zM164.2 197.2h.8zM164.2 197.1l.8 .1zM164.2 197.1h.8zM164.2 197l.8 .1zM164.2 197h.8zM164.2 196.9l.8 .1zM164.2 196.9h.8z"/>
<path d="M164.2 196.8l.8 .1zM164.2 196.8h.8zM164.2 196.7l.8 .1zM164.2 196.7h.8zM164.2 196.6l.8 .1zM164.2 196.6h.8zM164.2 196.5l.8 .1zM164.2 196.5h.8zM164.2 196.4l.8 .1zM164.2 196.4h2.4zM164.2 196.3l2.5 .1zM164.2 196.3h2.6z"/>
<path d="M164.2 196.2l2.6 .1zM164.2 196.2h2.6zM164.2 196.1l2.7 .1zM164.2 196.1h2.7zM164.2 196l2.7 .1zM164.2 196h2.7zM164.2 195.9l2.7 .1zM164.2 195.9h2.7zM164.2 195.8l2.7 .1zM164.2 195.8h2.7zM164.2 195.7l2.7 .1zM164.2 195.7h2.7z"/>
<path d="M164.2 195.6l.8 .1zM164.2 195.6h.8zM164.2 195.5l.8 .1zM164.2 195.5h.8zM164.2 195.4l.8 .1zM164.2 195.4h.8zM164.2 195.3l.8 .1zM164.2 195.3h.8zM164.2 195.2l.8 .1zM164.2 195.2h.8zM164.2 195.1l.8 .1zM164.2 195.1h.8z"/>
<path d="M164.2 195l.8 .1zM164.2 195h.8zM164.2 194.9l.8 .1zM164.2 194.9h.8zM164.2 194.8l.8 .1zM164.2 194.8h.8zM164.2 194.7l.8 .1zM164.2 194.7h.8zM164.2 194.6l.8 .1zM164.2 194.6h.8zM164.2 194.5l.8 .1zM164.2 194.5h.8z"/>
<path d="M164.2 194.4l.8 .1zM164.2 194.4h.8zM164.2 194.3l.8 .1zM164.2 194.3h.8zM164.2 194.2l.8 .1zM164.2 194.2h.8zM164.2 194.1l.8 .1zM164.2 194.1h.8zM164.2 194l.8 .1zM164.2 194h.8zM164.2 193.9l.8 .1zM164.2 193.9h.8z"/>
<path d="M164.2 193.8l.8 .1zM164.2 193.8h.8zM164.2 193.7l.8 .1zM164.2 193.7h.8zM164.2 193.6l.8 .1zM164.2 193.6l2.7 .1zM164.2 193.6h2.7zM164.2 193.5l2.7 .1zM164.2 193.5h2.7zM164.2 193.4l2.7 .1zM164.2 193.4h2.7zM164.2 193.3l2.7 .1z"/>
<path d="M164.2 193.3h2.7zM164.2 193.2l2.7 .1zM164.2 193.2h2.7zM164.2 193.1l2.6 .1zM164.2 193.1h2.6zM164.2 193l2.6 .1zM164.2 193h2.5zM164.2 192.9l2.5 .1zM164.2 192.9h2.4zM166 195.6l.9 .1zM166 195.6h.9zM166 195.5l.9 .1z"/>
<path d="M166 195.5h.9zM166 195.4l.9 .1zM166 195.4h.9zM166 195.3l.9 .1zM166 195.3h.9zM166 195.2l.9 .1zM166 195.2h.9zM166 195.1l.9 .1zM166 195.1h.9zM166 195l.9 .1zM166 195h.9zM166 194.9l.9 .1z"/>
<path d="M166 194.9h.9zM166 194.8l.9 .1zM166 194.8h.9zM166 194.7l.9 .1zM166 194.7h.9zM166 194.6l.9 .1zM166 194.6h.9zM166 194.5l.9 .1zM166 194.5h.9zM166 194.4l.9 .1zM166 194.4h.9zM166 194.3l.9 .1z"/>
<path d="M166 194.3h.9zM166 194.2l.9 .1zM166 194.2h.9zM166 194.1l.9 .1zM166 194.1h.9zM166 194l.9 .1zM166 194h.9zM166 193.9l.9 .1zM166 193.9h.9zM166 193.8l.9 .1zM166 193.8h.9zM166 193.7l.9 .1z"/>
<path d="M166 193.7h.9zM166 193.6l.9 .1zM150.6 202.7h8.5zM150.6 202.6l8.5 .1zM150.6 202.6h8.5zM150.6 202.5l8.5 .1zM150.6 202.5h8.5zM150.6 202.4l8.5 .1zM150.6 202.4h.4zM150.6 202.3l.4 .1zM150.6 202.3h.4zM150.6 202.2l.4 .1z"/>
<path d="M150.6 202.2h.4zM150.6 202.1l.4 .1zM150.6 202.1h.4zM150.6 202l.4 .1zM150.6 202h.4zM150.6 201.9l.4 .1zM150.6 201.9h.4zM150.6 201.8l.4 .1zM150.6 201.8h.4zM150.6 201.7l.4 .1zM150.6 201.7h.4zM150.6 201.6l.4 .1z"/>
<path d="M150.6 201.6h.4zM150.6 201.5l.4 .1zM150.6 201.5h.4zM150.6 201.4l.4 .1zM150.6 201.4h.4zM150.6 201.3l.4 .1zM150.6 201.3h.4zM150.6 201.2l.4 .1zM150.6 201.2h.4zM150.6 201.1l.4 .1zM150.6 201.1h.4zM150.6 201l.4 .1z"/>
<path d="M150.6 201h.4zM150.6 200.9l.4 .1zM150.6 200.9h.4zM150.6 200.8l.4 .1zM150.6 200.8h.4zM150.6 200.7l.4 .1zM150.6 200.7h.4zM150.6 200.6l.4 .1zM150.6 200.6h.4zM150.6 200.5l.4 .1zM150.6 200.5h.4zM150.6 200.4l.4 .1z"/>
<path d="M150.6 200.4h.4zM150.6 200.3l.4 .1zM150.6 200.3h.4zM150.6 200.2l.4 .1zM150.6 200.2h.4zM150.6 200.1l.4 .1zM150.6 200.1h.4zM150.6 200l.4 .1zM150.6 202.7l8.5 .1zM150.7 202.8h8.3zM158.7 202.4h.4zM158.7 202.3l.4 .1z"/>
<path d="M158.7 202.3h.4zM158.7 202.2l.4 .1zM158.7 202.2h.4zM158.7 202.1l.4 .1zM158.7 202.1h.4zM158.7 202l.4 .1zM158.7 202h.4zM158.7 201.9l.4 .1zM158.7 201.9h.4zM158.7 201.8l.4 .1zM158.7 201.8h.4zM158.7 201.7l.4 .1z"/>
<path d="M158.7 201.7h.4zM158.7 201.6l.4 .1zM158.7 201.6h.4zM158.7 201.5l.4 .1zM158.7 201.5h.4zM158.7 201.4l.4 .1zM158.7 201.4h.4zM158.7 201.3l.4 .1zM158.7 201.3h.4zM158.7 201.2l.4 .1zM158.7 201.2h.4zM158.7 201.1l.4 .1z"/>
<path d="M158.7 201.1h.4zM158.7 201l.4 .1zM158.7 201h.4zM158.7 200.9l.4 .1zM158.7 200.9h.4zM158.7 200.8l.4 .1zM158.7 200.8h.4zM158.7 200.7l.4 .1zM158.7 200.7h.4zM158.7 200.6l.4 .1zM158.7 200.6h.4zM158.7 200.5l.4 .1z"/>
<path d="M158.7 200.5h.4zM158.7 200.4l.4 .1zM158.7 200.4h.4zM158.7 200.3l.4 .1zM158.7 200.3h.4zM158.7 200.2l.4 .1zM158.7 200.2h.4zM158.7 200.1l.4 .1zM158.7 200.1h.4zM158.7 200l.4 .1z"/>
</g>
<g fill="none" stroke="#000" stroke-width=".25">
<path d="M72.2 35.5l2.4 1.2-2.4 1.2zM72.2 37.7h.3M72.2 37.5h.7M72.2 37.3h1.1M72.2 37.1h1.5M72.2 36.9h2M72.2 36.7h2.4M72.2 36.5h2M72.2 36.3h1.6M72.2 36h1.2M72.2 35.8h.8M72.2 35.6h.4"/>
<path d="M75.3 35.5v-.5h-.7v3.4h-.7v-.5M93.9 34.2h14.5v7.3h-14.5zM130.1 37.7h.3M130.1 37.5h.7M130.1 37.3h1.2M130.1 37.1h1.6M130.1 36.9h2M130.1 36.7h2.4M130.1 36.5h2M130.1 36.3h1.6M130.1 36h1.2M130.1 35.8h.8"/>
<path d="M130.1 35.6h.4M130.1 35.5l2.4 1.2-2.4 1.2zM133.3 35.5v-.5h-.8v3.4h-.7v-.5M168.7 37.7h.3M168.7 37.5h.7M168.7 37.3h1.2M168.7 37.1h1.6M168.7 36.9h2M168.7 36.7h2.4M168.7 36.5h2.1M168.7 36.3h1.6M168.7 36h1.2"/>
<path d="M168.7 35.8h.8M168.7 35.6h.4M168.7 35.5l2.4 1.2-2.4 1.2zM171.9 35.5v-.5h-.8v3.4h-.7v-.5M180.1 33l.7-1.2 .7 1.2M201.5 39.8h.1M201.5 39.8l.8 1.5h-1.7zM204.9 39.1l-4.8 2.4M81.9 58.4h4.8M84.3 59.3l1 .2 1.3 .6M84.3 59.4l-1 .1-1.4 .6M139.8 48.2v.5a1.41 1.41 0 0 0-.8 1.4 1.41 1.41 0 0 0 1 1.2 1.33 1.33 0 0 1-.2 2.3v.4"/>
<path d="M197.7 43.9h2.4M200.1 46.3l4.8 2.4M200.7 41.1h1.5M200.8 40.9h1.3M201 40.7h1M201.1 40.4h.8M201.3 40.2h.5M201.4 40h.3M221.8 58.4l-4.8 2.4M101.2 75.3l4.8 2.4M174.5 72.4l.5 .5h1.9l.5 .4M174.8 75.2h2.4"/>
<path d="M174.9 75h2.2M175 74.8h2M175.1 74.6h1.7M175.2 74.4h1.5M175.3 74.2h1.3M175.4 74h1.1M175.5 73.8h.9M175.6 73.6h.7M175.7 73.3h.5M175.8 73.2h.3M175.9 72.9h.1M176 72.9l1.2 2.4h-2.4z"/>
<path d="M204.9 68l4.9 2.4M205 77.5h1.5M205.2 77.3h1.2M205.3 77.1h1M205.4 76.9h.8M205.6 76.7h.5M205.7 76.5h.3M205.9 76.3h.1M205.9 76.2l.7 1.5h-1.7zM209.8 72.9h2.4M209.8 75.3l-4.9 2.4M214.6 63.2h2.4"/>
<path d="M217 65.6l4.8 2.4M220.2 67.9h1.5M220.3 67.7h1.3M220.4 67.5h1M220.5 67.3h.8M220.6 67.1h.6M220.7 66.9h.3M220.8 66.7h.1M220.9 66.6l.9 1.4h-1.7zM101.2 84.9h1.6M101.3 84.7h1.4M101.5 84.5h1.1"/>
<path d="M101.6 84.2h.9M101.7 84h.7M101.9 83.8h.4M102 83.6h.2M102.1 83.5l.7 1.4h-1.6zM106 82.5l-4.8 2.4M106 80.1h2.4M179 94.6h3.6M190.5 116.3l9.6 4.8-9.6 4.8zM191.5 118.7h1.2M192.1 118.1v1.2M238 115.1l.7-1.2 .7 1.2"/>
<path d="M119.3 135.6l.9-.5v1zM119.3 135.6h.9M119.7 135.8h.5M119.7 135.4h.5M120.1 136h.1M120.1 135.2h.1M137.4 133.2l9.6 4.8-9.6 4.8zM138.5 135.6h1.2M139 135v1.2M163.9 128.4h4.8M164 130.1a3.8 3.8 0 0 1 4.7 0M164.5 138h3.6"/>
<path d="M180.8 128.4h4.8M180.9 130.1a3.8 3.8 0 0 1 4.7 0M181.4 138h3.6M191.5 123.5h1.2M226.7 125.9h4.8M229.1 126.9l1 .1 1.3 .7M229.1 126.9l-1 .1-1.4 .7M238.1 124.7h1.2M238.1 129.6h1.2M238.7 124.1v1.2M116.2 145.2h3.7M130.1 157.3h4.8"/>
<path d="M130.2 159.1a3.8 3.8 0 0 1 4.7 0M138.5 140.4h1.2M236.9 140.4h3.6M130.7 167h3.6"/>
<circle cx="139.8" cy="47.5" r=".72"/>
<circle cx="139.8" cy="54.8" r=".72"/>
</g>
<path d="M38.4 58.4h6v7.2h-6zM230.3 46.3h6v7.3h-6zM145.8 63.2h6v7.2h-6z" fill="none" stroke="#000" stroke-width=".4"/>
<g fill="#000" stroke="#000" stroke-width=".2">
<circle cx="62.5" cy="36.7" r=".49"/>
<circle cx="84.3" cy="36.7" r=".49"/>
<circle cx="122.9" cy="36.7" r=".49"/>
<circle cx="139.8" cy="36.7" r=".49"/>
<circle cx="163.9" cy="36.7" r=".49"/>
<circle cx="176" cy="36.7" r=".49"/>
<circle cx="180.8" cy="36.7" r=".49"/>
<circle cx="188" cy="36.7" r=".49"/>
<circle cx="204.9" cy="36.7" r=".49"/>
<circle cx="188" cy="51.1" r=".49"/>
<circle cx="204.9" cy="48.7" r=".49"/>
<circle cx="62.5" cy="60.8" r=".49"/>
<circle cx="101.2" cy="60.8" r=".49"/>
<circle cx="122.9" cy="60.8" r=".49"/>
<circle cx="163.9" cy="63.2" r=".49"/>
<circle cx="176" cy="63.2" r=".49"/>
<circle cx="204.9" cy="63.2" r=".49"/>
<circle cx="212.2" cy="63.2" r=".49"/>
<circle cx="221.8" cy="72.9" r=".49"/>
<circle cx="221.8" cy="75.3" r=".49"/>
<circle cx="229.1" cy="75.3" r=".49"/>
<circle cx="62.5" cy="89.7" r=".49"/>
<circle cx="84.3" cy="89.7" r=".49"/>
<circle cx="101.2" cy="89.7" r=".49"/>
<circle cx="103.6" cy="89.7" r=".49"/>
<circle cx="103.6" cy="97" r=".49"/>
<circle cx="118" cy="97" r=".49"/>
<circle cx="118" cy="89.7" r=".49"/>
<circle cx="120.5" cy="89.7" r=".49"/>
<circle cx="122.9" cy="89.7" r=".49"/>
<circle cx="139.8" cy="89.7" r=".49"/>
<circle cx="163.9" cy="89.7" r=".49"/>
<circle cx="176" cy="89.7" r=".49"/>
<circle cx="180.8" cy="89.7" r=".49"/>
<circle cx="204.9" cy="89.7" r=".49"/>
<circle cx="221.8" cy="89.7" r=".49"/>
<circle cx="229.1" cy="89.7" r=".49"/>
<circle cx="166.3" cy="118.7" r=".49"/>
<circle cx="171.1" cy="118.7" r=".49"/>
<circle cx="185.6" cy="118.7" r=".49"/>
<circle cx="238.7" cy="118.7" r=".49"/>
<circle cx="132.5" cy="135.6" r=".49"/>
<circle cx="151.8" cy="138" r=".49"/>
<circle cx="159.1" cy="123.5" r=".49"/>
<circle cx="183.2" cy="123.5" r=".49"/>
<circle cx="204.9" cy="121.1" r=".49"/>
<circle cx="238.7" cy="135.6" r=".49"/>
<circle cx="132.5" cy="150.1" r=".49"/>
</g>
<text font-size="6.8" x="93.9" y="22.2">A Liter of Light Solar Streetlamp</text>
<g font-size="3.5">
<text x="31.2" y="8.3">1</text>
<text x="74.2" y="8.3">2</text>
<text x="117.3" y="8.3">3</text>
<text x="160.3" y="8.3">4</text>
<text x="203.3" y="8.3">5</text>
<text x="246.4" y="8.3">6</text>
<text x="7.7" y="30.3">A</text>
<text x="269.5" y="30.3">A</text>
<text x="7.7" y="70.6">B</text>
<text x="269.5" y="70.6">B</text>
<text x="7.6" y="110.9">C</text>
<text x="269.4" y="110.9">C</text>
<text x="7.6" y="151.2">D</text>
<text x="269.4" y="151.2">D</text>
<text x="7.7" y="191.5">E</text>
<text x="269.5" y="191.5">E</text>
</g>
<g font-size="3.4">
<text x="243.5" y="60.8" transform="rotate(-90 243.5 60.8)">9V 400MA LED</text>
<text x="33.6" y="77.7" transform="rotate(-90 33.6 77.7)">10-30W 12V PANEL</text>
<text x="140.4" y="80.1">12V</text>
<text x="140.4" y="83.7">LEAD-ACID</text>
<text x="140.4" y="87.3">BATTERY</text>
<text x="96.3" y="136.8">LED</text>
<text x="96.3" y="140.4">SETPOINT</text>
<text x="26.4" y="170.6">This circuit uses a 12V 10-30W solar panel to charge a 12V</text>
<text x="26.4" y="174.2">lead-acid battery. It also drives a 9V 400mA LED with a constant</text>
<text x="26.4" y="177.8">current of 400mA. It uses the solar panel to detect when it is</text>
<text x="26.4" y="181.4">dark and the LED should turn on. The potentiometer (R6) can be</text>
<text x="26.4" y="185.1">used to adjust the light threshold at which the LED turns on.</text>
<text x="26.4" y="188.7">Please see the accompanying design document and Bill Of Materials</text>
<text x="26.4" y="192.3">(BOM) for more information. NOTE: a heatsink with less than 6.5 C/W</text>
<text x="26.4" y="195.9">thermal resistance is required for U1 and Q4.</text>
<text x="239.7" y="192.3">ADG</text>
<text x="259" y="203.9">A1</text>
</g>
<text font-size="2.5" x="237.9" y="128">P</text>
<g font-size="2.4">
<text x="69.8" y="34.3">D1</text>
<text x="127.7" y="34.3">D2</text>
<text x="166.3" y="34.3">D3</text>
<text x="179.8" y="30.9">V_BATT</text>
<text x="69.8" y="41.5">1N5822</text>
<text x="127.7" y="41.5">1N5822</text>
<text x="166.3" y="41.5">1N5822</text>
<text x="186.6" y="47.5" transform="rotate(-90 186.6 47.5)">R14</text>
<text x="191.2" y="47.5" transform="rotate(-90 191.2 47.5)">470R</text>
<text x="203" y="45.6">2N3906-TO-92-3</text>
<text x="203" y="43.2">Q2</text>
<text x="61.1" y="54.8" transform="rotate(-90 61.1 54.8)">R1</text>
<text x="65.7" y="54.8" transform="rotate(-90 65.7 54.8)">4K7</text>
<text x="85.2" y="57.8">C1</text>
<text x="121.5" y="54.8" transform="rotate(-90 121.5 54.8)">R7</text>
<text x="126" y="54.8" transform="rotate(-90 126 54.8)">470R</text>
<text x="162.5" y="54.8" transform="rotate(-90 162.5 54.8)">R10</text>
<text x="167" y="54.8" transform="rotate(-90 167 54.8)">6K8</text>
<text x="174.5" y="54.8" transform="rotate(-90 174.5 54.8)">R12</text>
<text x="179.1" y="54.8" transform="rotate(-90 179.1 54.8)">470R</text>
<text x="203.2" y="59.7" transform="rotate(-90 203.2 59.7)">330R</text>
<text x="208" y="56.7" transform="rotate(-90 208 56.7)">R17</text>
<text x="210.5" y="59" transform="rotate(-90 210.5 59)">DNP</text>
<text x="215.3" y="56.7" transform="rotate(-90 215.3 56.7)">R18</text>
<text x="230.7" y="56.5">J3</text>
<text x="85.2" y="62.4">0.1uF</text>
<text x="186.6" y="62" transform="rotate(-90 186.6 62)">R15</text>
<text x="191.2" y="62" transform="rotate(-90 191.2 62)">1K5</text>
<text x="219.4" y="64.4">TIP31C</text>
<text x="219.4" y="62">Q4</text>
<text x="239.2" y="62.7" transform="rotate(-90 239.2 62.7)">M02-5.08MM-SCREW</text>
<text x="42.3" y="68">J1</text>
<text x="204.2" y="71.7">Q3</text>
<text x="37.7" y="74.7" transform="rotate(-90 37.7 74.7)">M02-5.08MM-SCREW</text>
<text x="61.1" y="76.5" transform="rotate(-90 61.1 76.5)">R2</text>
<text x="65.7" y="76.5" transform="rotate(-90 65.7 76.5)">4K7</text>
<text x="121.5" y="76.5" transform="rotate(-90 121.5 76.5)">R8</text>
<text x="126" y="76.5" transform="rotate(-90 126 76.5)">4K7</text>
<text x="146.2" y="73.3">J2</text>
<text x="162.5" y="76.5" transform="rotate(-90 162.5 76.5)">R11</text>
<text x="167" y="76.5" transform="rotate(-90 167 76.5)">4K7</text>
<text x="173.6" y="77.7" transform="rotate(-90 173.6 77.7)">D4</text>
<text x="180.8" y="77.7" transform="rotate(-90 180.8 77.7)">1N5230</text>
<text x="189.4" y="74.1">2N3904-TO-92-3</text>
<text x="85.7" y="81.3">2N3904-TO-92-3</text>
<text x="100.4" y="78.9">Q1</text>
<text x="154.7" y="79.5" transform="rotate(-90 154.7 79.5)">M02-5.08MM-SCREW</text>
<text x="107.2" y="88.3">R3</text>
<text x="220.4" y="86.1" transform="rotate(-90 220.4 86.1)">R19</text>
<text x="225" y="86.1" transform="rotate(-90 225 86.1)">1R8</text>
<text x="227.6" y="86.1" transform="rotate(-90 227.6 86.1)">R20</text>
<text x="232.2" y="86.1" transform="rotate(-90 232.2 86.1)">DNP</text>
<text x="234.9" y="86.1" transform="rotate(-90 234.9 86.1)">R21</text>
<text x="239.4" y="86.1" transform="rotate(-90 239.4 86.1)">DNP</text>
<text x="107.2" y="92.9">1R</text>
<text x="107.2" y="95.6">R4</text>
<text x="107.2" y="100.1">1R</text>
<text x="178.4" y="97">GND</text>
<text x="107.2" y="107.4">1R</text>
<text x="107.2" y="102.8">R5</text>
<text x="194.7" y="107.6">33K</text>
<text x="194.6" y="112.2">R16</text>
<text x="237.7" y="112.9">V_BATT</text>
<text x="176.3" y="117.3">470R</text>
<text x="192.9" y="116.3">U2B</text>
<text x="141.6" y="124.5">33K</text>
<text x="177.7" y="121.8">R13</text>
<text x="230" y="125.3">C4</text>
<text x="142.8" y="129.1">R9</text>
<text x="167.3" y="127.8">C5</text>
<text x="184.2" y="127.8">C3</text>
<text x="192.9" y="127.6">LM393-PDIP-8</text>
<text x="230" y="129.9">0.1uF</text>
<text x="139.8" y="133.2">U2A</text>
<text x="167.3" y="132.3">0.1uF</text>
<text x="184.2" y="132.3">0.1uF</text>
<text x="116.2" y="139.8" transform="rotate(-90 116.2 139.8)">R6</text>
<text x="119.3" y="139.2">10K</text>
<text x="163.9" y="140.4">GND</text>
<text x="180.8" y="140.4">GND</text>
<text x="236.3" y="142.8">GND</text>
<text x="115.6" y="147.7">GND</text>
<text x="139.8" y="144.5">LM393-PDIP-8</text>
<text x="133.5" y="161.3">0.1uF</text>
<text x="133.5" y="156.7">C2</text>
<text x="130.1" y="169.4">GND</text>
</g>
<g font-size="2">
<text x="92.5" y="36.3">3</text>
<text x="95.1" y="37.4">IN</text>
<text x="99.3" y="40.3">ADJ</text>
<text x="102.9" y="37.4">OUT</text>
<text x="108.7" y="36.3">2</text>
<text x="100.8" y="43" transform="rotate(-90 100.8 43)">1</text>
<text x="228.1" y="50.8">1</text>
<text x="228.1" y="48.4">2</text>
<text x="45.5" y="62.9">1</text>
<text x="45.5" y="60.5">2</text>
<text x="143.7" y="65.3">2</text>
<text x="143.7" y="67.7">1</text>
<text x="189" y="118.4">5</text>
<text x="189" y="123.2">6</text>
<text x="200.4" y="120.8">7</text>
<text x="238.4" y="123.2" transform="rotate(-90 238.4 123.2)">8</text>
<text x="135.9" y="135.3">3</text>
<text x="147.3" y="137.7">1</text>
<text x="238.4" y="132.2" transform="rotate(-90 238.4 132.2)">4</text>
<text x="135.9" y="140.1">2</text>
</g>
<g font-size="1.7">
<text x="93.9" y="33.6">LM350</text>
<text x="93.9" y="31.2">U1</text>
<text x="137.4" y="53.6" transform="rotate(-90 137.4 53.6)">F1</text>
<text x="143.4" y="53.6" transform="rotate(-90 143.4 53.6)">3A Fast Blow</text>
<text x="204.4" y="53.9" transform="rotate(-90 204.4 53.9)">1W</text>
<text x="211.7" y="53.9" transform="rotate(-90 211.7 53.9)">1W</text>
<text x="183.2" y="77.7" transform="rotate(-90 183.2 77.7)">4.7V</text>
<text x="224.8" y="80.1" transform="rotate(-90 224.8 80.1)">1W</text>
<text x="232.1" y="80.1" transform="rotate(-90 232.1 80.1)">1W</text>
<text x="239.3" y="80.1" transform="rotate(-90 239.3 80.1)">1W</text>
<text x="113.2" y="92.8">1W</text>
<text x="113.2" y="100">1W</text>
<text x="113.2" y="107.2">1W</text>
<text x="241.1" y="125.9">LM393-PDIP-8</text>
<text x="241.1" y="123.5">U2P</text>
</g>
</svg>
